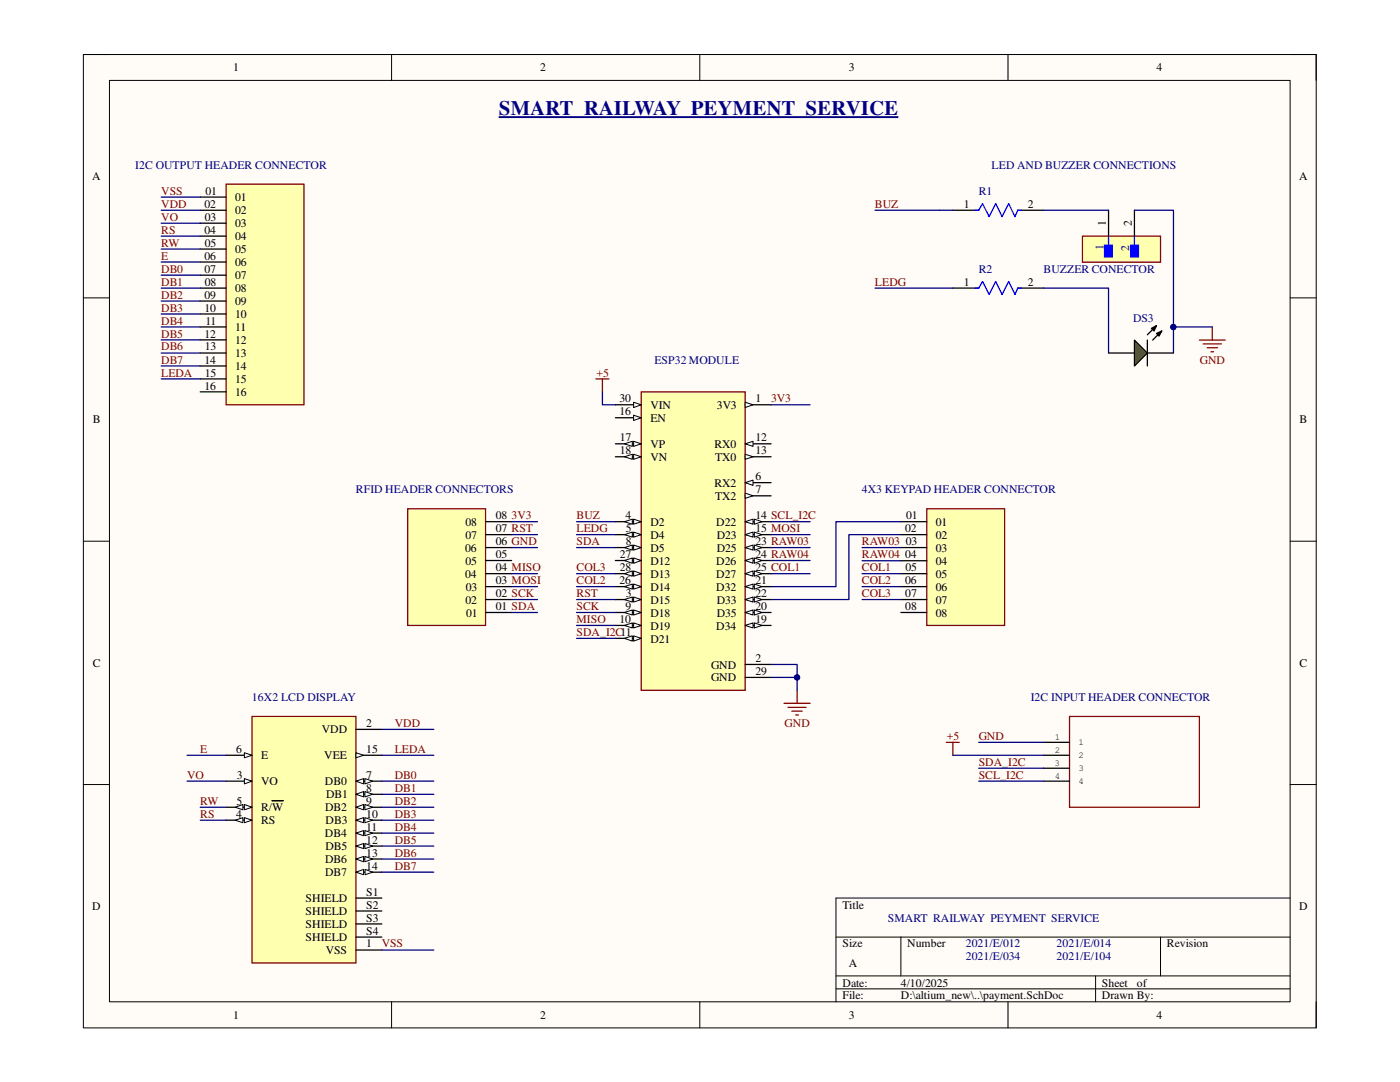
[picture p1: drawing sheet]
<svg xmlns="http://www.w3.org/2000/svg" width="279mm" height="216mm" viewBox="0 0 279 216" stroke-linecap="round" stroke-linejoin="round" font-family="sans-serif">
<path d="M16.6 10.9h246.1v194.2h-246.1z" fill-rule="evenodd" fill="#fffcf8"/>
<path d="M16.6 10.9h246.1v194.2h-246.1z" fill="none" stroke="#000" stroke-width=".2"/>
<path d="M21.8 16h235.7v183.9h-235.7z" fill-rule="evenodd" fill="#fffcf8"/>
<g fill="none" stroke="#000" stroke-width=".2">
<path d="M16.6 10.9h5.2M21.8 16h235.7v183.9h-235.7zM78.1 10.9v5.1M139.7 10.9v5.1M201.2 10.9v5.1M257.5 10.9h5.2v5.1M16.6 59.4h5.2M257.5 59.4h5.2M16.6 108h5.2M257.5 108h5.2M16.6 156.5h5.2M257.5 156.5h5.2"/>
<path d="M257.5 179.2h-90.7v20.7M78.1 199.9v5.2M139.7 199.9v5.2M166.8 187h90.7M166.8 194.7h90.7M166.8 197.3h90.7M179.8 187v7.7M201.2 199.9v5.2M218.7 194.7v5.2M231.6 187v7.7M262.7 199.9v5.2"/>
</g>
<path d="M221.2 70.4h5.2M229 70.4h5.2" fill="none" stroke="#000" stroke-width=".25"/>
<path d="M226.4 67.9l2.6 2.5-2.6 2.6z" fill="#00bf00"/>
<path d="M226.4 67.9l2.6 2.5-2.6 2.6zM229 67.9v5.1M229.8 65.5l1-.5-.5 1zM230.8 66.5l1.1-.5-.6 1.1zM230.8 65l-1.8 1.8M231.9 66l-1.9 1.9" fill="none" stroke="#000" stroke-width=".25"/>
<path d="M229.8 65.5l1-.5-.5 1zM230.8 66.5l1.1-.5-.6 1.1z" fill="#000"/>
<path d="M128 78.2h20.7v59.6h-20.7z" fill-rule="evenodd" fill="#ffffb0"/>
<path d="M128 78.2h20.7v59.6h-20.7z" fill="none" stroke="#800000" stroke-width=".25"/>
<path d="M122.8 80.8h5.2" fill="none" stroke="#000" stroke-width=".25"/>
<path d="M126.4 80.3l1.6 .5-1.6 .5z" fill="#f8fcff"/>
<path d="M126.4 80.3l1.6 .5-1.6 .5z" fill="none" stroke="#000" stroke-width=".2"/>
<path d="M122.8 83.4h5.2" fill="none" stroke="#000" stroke-width=".25"/>
<path d="M126.4 82.8l1.6 .6-1.6 .5z" fill="#f8fcff"/>
<path d="M126.4 82.8l1.6 .6-1.6 .5z" fill="none" stroke="#000" stroke-width=".2"/>
<path d="M122.8 88.6h5.2" fill="none" stroke="#000" stroke-width=".25"/>
<path d="M126.4 88.1l1.6 .5-1.6 .5z" fill="#f8fcff"/>
<path d="M126.4 88.1l1.6 .5-1.6 .5z" fill="none" stroke="#000" stroke-width=".2"/>
<path d="M124.6 88.6l1.6-.5v1z" fill="#f8fcff"/>
<path d="M124.6 88.6l1.6-.5v1z" fill="none" stroke="#000" stroke-width=".2"/>
<path d="M122.8 91.1h5.2" fill="none" stroke="#000" stroke-width=".25"/>
<path d="M126.4 90.6l1.6 .5-1.6 .6z" fill="#f8fcff"/>
<path d="M126.4 90.6l1.6 .5-1.6 .6z" fill="none" stroke="#000" stroke-width=".2"/>
<path d="M124.6 91.1l1.6-.5v1.1z" fill="#f8fcff"/>
<path d="M124.6 91.1l1.6-.5v1.1z" fill="none" stroke="#000" stroke-width=".2"/>
<path d="M122.8 104.1h5.2" fill="none" stroke="#000" stroke-width=".25"/>
<path d="M126.4 103.6l1.6 .5-1.6 .5z" fill="#f8fcff"/>
<path d="M126.4 103.6l1.6 .5-1.6 .5z" fill="none" stroke="#000" stroke-width=".2"/>
<path d="M124.6 104.1l1.6-.5v1z" fill="#f8fcff"/>
<path d="M124.6 104.1l1.6-.5v1z" fill="none" stroke="#000" stroke-width=".2"/>
<path d="M122.8 106.7h5.2" fill="none" stroke="#000" stroke-width=".25"/>
<path d="M126.4 106.2l1.6 .5-1.6 .5z" fill="#f8fcff"/>
<path d="M126.4 106.2l1.6 .5-1.6 .5z" fill="none" stroke="#000" stroke-width=".2"/>
<path d="M124.6 106.7l1.6-.5v1z" fill="#f8fcff"/>
<path d="M124.6 106.7l1.6-.5v1z" fill="none" stroke="#000" stroke-width=".2"/>
<path d="M122.8 109.3h5.2" fill="none" stroke="#000" stroke-width=".25"/>
<path d="M126.4 108.8l1.6 .5-1.6 .5z" fill="#f8fcff"/>
<path d="M126.4 108.8l1.6 .5-1.6 .5z" fill="none" stroke="#000" stroke-width=".2"/>
<path d="M124.6 109.3l1.6-.5v1z" fill="#f8fcff"/>
<path d="M124.6 109.3l1.6-.5v1z" fill="none" stroke="#000" stroke-width=".2"/>
<path d="M122.8 111.8h5.2" fill="none" stroke="#000" stroke-width=".25"/>
<path d="M126.4 111.3l1.6 .5-1.6 .6z" fill="#f8fcff"/>
<path d="M126.4 111.3l1.6 .5-1.6 .6z" fill="none" stroke="#000" stroke-width=".2"/>
<path d="M124.6 111.8l1.6-.5v1.1z" fill="#f8fcff"/>
<path d="M124.6 111.8l1.6-.5v1.1z" fill="none" stroke="#000" stroke-width=".2"/>
<path d="M122.8 114.5h5.2" fill="none" stroke="#000" stroke-width=".25"/>
<path d="M126.4 113.9l1.6 .6-1.6 .5z" fill="#f8fcff"/>
<path d="M126.4 113.9l1.6 .6-1.6 .5z" fill="none" stroke="#000" stroke-width=".2"/>
<path d="M124.6 114.5l1.6-.6v1.1z" fill="#f8fcff"/>
<path d="M124.6 114.5l1.6-.6v1.1z" fill="none" stroke="#000" stroke-width=".2"/>
<path d="M122.8 117.1h5.2" fill="none" stroke="#000" stroke-width=".25"/>
<path d="M126.4 116.5l1.6 .6-1.6 .5z" fill="#f8fcff"/>
<path d="M126.4 116.5l1.6 .6-1.6 .5z" fill="none" stroke="#000" stroke-width=".2"/>
<path d="M124.6 117.1l1.6-.6v1.1z" fill="#f8fcff"/>
<path d="M124.6 117.1l1.6-.6v1.1z" fill="none" stroke="#000" stroke-width=".2"/>
<path d="M122.8 119.6h5.2" fill="none" stroke="#000" stroke-width=".25"/>
<path d="M126.4 119.1l1.6 .5-1.6 .5z" fill="#f8fcff"/>
<path d="M126.4 119.1l1.6 .5-1.6 .5z" fill="none" stroke="#000" stroke-width=".2"/>
<path d="M124.6 119.6l1.6-.5v1z" fill="#f8fcff"/>
<path d="M124.6 119.6l1.6-.5v1z" fill="none" stroke="#000" stroke-width=".2"/>
<path d="M122.8 122.2h5.2" fill="none" stroke="#000" stroke-width=".25"/>
<path d="M126.4 121.7l1.6 .5-1.6 .5z" fill="#f8fcff"/>
<path d="M126.4 121.7l1.6 .5-1.6 .5z" fill="none" stroke="#000" stroke-width=".2"/>
<path d="M124.6 122.2l1.6-.5v1z" fill="#f8fcff"/>
<path d="M124.6 122.2l1.6-.5v1z" fill="none" stroke="#000" stroke-width=".2"/>
<path d="M122.8 124.8h5.2" fill="none" stroke="#000" stroke-width=".25"/>
<path d="M126.4 124.3l1.6 .5-1.6 .5z" fill="#f8fcff"/>
<path d="M126.4 124.3l1.6 .5-1.6 .5z" fill="none" stroke="#000" stroke-width=".2"/>
<path d="M124.6 124.8l1.6-.5v1z" fill="#f8fcff"/>
<path d="M124.6 124.8l1.6-.5v1z" fill="none" stroke="#000" stroke-width=".2"/>
<path d="M122.8 127.4h5.2" fill="none" stroke="#000" stroke-width=".25"/>
<path d="M126.4 126.9l1.6 .5-1.6 .5z" fill="#f8fcff"/>
<path d="M126.4 126.9l1.6 .5-1.6 .5z" fill="none" stroke="#000" stroke-width=".2"/>
<path d="M124.6 127.4l1.6-.5v1z" fill="#f8fcff"/>
<path d="M124.6 127.4l1.6-.5v1z" fill="none" stroke="#000" stroke-width=".2"/>
<path d="M148.7 80.8h5.2" fill="none" stroke="#000" stroke-width=".25"/>
<path d="M148.7 80.3l1.6 .5-1.6 .5z" fill="#f8fcff"/>
<path d="M148.7 80.3l1.6 .5-1.6 .5z" fill="none" stroke="#000" stroke-width=".2"/>
<path d="M148.7 88.6h5.2" fill="none" stroke="#000" stroke-width=".25"/>
<path d="M148.7 88.6l1.6-.5v1z" fill="#f8fcff"/>
<path d="M148.7 88.6l1.6-.5v1z" fill="none" stroke="#000" stroke-width=".2"/>
<path d="M148.7 91.1h5.2" fill="none" stroke="#000" stroke-width=".25"/>
<path d="M148.7 90.6l1.6 .5-1.6 .6z" fill="#f8fcff"/>
<path d="M148.7 90.6l1.6 .5-1.6 .6z" fill="none" stroke="#000" stroke-width=".2"/>
<path d="M148.7 96.3h5.2" fill="none" stroke="#000" stroke-width=".25"/>
<path d="M148.7 96.3l1.6-.5v1.1z" fill="#f8fcff"/>
<path d="M148.7 96.3l1.6-.5v1.1z" fill="none" stroke="#000" stroke-width=".2"/>
<path d="M148.7 98.9h5.2" fill="none" stroke="#000" stroke-width=".25"/>
<path d="M148.7 98.4l1.6 .5-1.6 .5z" fill="#f8fcff"/>
<path d="M148.7 98.4l1.6 .5-1.6 .5z" fill="none" stroke="#000" stroke-width=".2"/>
<path d="M148.7 104.1h5.2" fill="none" stroke="#000" stroke-width=".25"/>
<path d="M148.7 104.1l1.6-.5v1z" fill="#f8fcff"/>
<path d="M148.7 104.1l1.6-.5v1z" fill="none" stroke="#000" stroke-width=".2"/>
<path d="M150.5 103.6l1.6 .5-1.6 .5z" fill="#f8fcff"/>
<path d="M150.5 103.6l1.6 .5-1.6 .5z" fill="none" stroke="#000" stroke-width=".2"/>
<path d="M148.7 106.7h5.2" fill="none" stroke="#000" stroke-width=".25"/>
<path d="M148.7 106.7l1.6-.5v1z" fill="#f8fcff"/>
<path d="M148.7 106.7l1.6-.5v1z" fill="none" stroke="#000" stroke-width=".2"/>
<path d="M150.5 106.2l1.6 .5-1.6 .5z" fill="#f8fcff"/>
<path d="M150.5 106.2l1.6 .5-1.6 .5z" fill="none" stroke="#000" stroke-width=".2"/>
<path d="M148.7 109.3h5.2" fill="none" stroke="#000" stroke-width=".25"/>
<path d="M148.7 109.3l1.6-.5v1z" fill="#f8fcff"/>
<path d="M148.7 109.3l1.6-.5v1z" fill="none" stroke="#000" stroke-width=".2"/>
<path d="M150.5 108.8l1.6 .5-1.6 .5z" fill="#f8fcff"/>
<path d="M150.5 108.8l1.6 .5-1.6 .5z" fill="none" stroke="#000" stroke-width=".2"/>
<path d="M148.7 111.8h5.2" fill="none" stroke="#000" stroke-width=".25"/>
<path d="M148.7 111.8l1.6-.5v1.1z" fill="#f8fcff"/>
<path d="M148.7 111.8l1.6-.5v1.1z" fill="none" stroke="#000" stroke-width=".2"/>
<path d="M150.5 111.3l1.6 .5-1.6 .6z" fill="#f8fcff"/>
<path d="M150.5 111.3l1.6 .5-1.6 .6z" fill="none" stroke="#000" stroke-width=".2"/>
<path d="M148.7 114.5h5.2" fill="none" stroke="#000" stroke-width=".25"/>
<path d="M148.7 114.5l1.6-.6v1.1z" fill="#f8fcff"/>
<path d="M148.7 114.5l1.6-.6v1.1z" fill="none" stroke="#000" stroke-width=".2"/>
<path d="M150.5 113.9l1.6 .6-1.6 .5z" fill="#f8fcff"/>
<path d="M150.5 113.9l1.6 .6-1.6 .5z" fill="none" stroke="#000" stroke-width=".2"/>
<path d="M148.7 117.1h5.2" fill="none" stroke="#000" stroke-width=".25"/>
<path d="M148.7 117.1l1.6-.6v1.1z" fill="#f8fcff"/>
<path d="M148.7 117.1l1.6-.6v1.1z" fill="none" stroke="#000" stroke-width=".2"/>
<path d="M150.5 116.5l1.6 .6-1.6 .5z" fill="#f8fcff"/>
<path d="M150.5 116.5l1.6 .6-1.6 .5z" fill="none" stroke="#000" stroke-width=".2"/>
<path d="M148.7 119.6h5.2" fill="none" stroke="#000" stroke-width=".25"/>
<path d="M148.7 119.6l1.6-.5v1z" fill="#f8fcff"/>
<path d="M148.7 119.6l1.6-.5v1z" fill="none" stroke="#000" stroke-width=".2"/>
<path d="M150.5 119.1l1.6 .5-1.6 .5z" fill="#f8fcff"/>
<path d="M150.5 119.1l1.6 .5-1.6 .5z" fill="none" stroke="#000" stroke-width=".2"/>
<path d="M148.7 122.2h5.2" fill="none" stroke="#000" stroke-width=".25"/>
<path d="M148.7 122.2l1.6-.5v1z" fill="#f8fcff"/>
<path d="M148.7 122.2l1.6-.5v1z" fill="none" stroke="#000" stroke-width=".2"/>
<path d="M150.5 121.7l1.6 .5-1.6 .5z" fill="#f8fcff"/>
<path d="M150.5 121.7l1.6 .5-1.6 .5z" fill="none" stroke="#000" stroke-width=".2"/>
<path d="M148.7 124.8h5.2" fill="none" stroke="#000" stroke-width=".25"/>
<path d="M148.7 124.8l1.6-.5v1z" fill="#f8fcff"/>
<path d="M148.7 124.8l1.6-.5v1z" fill="none" stroke="#000" stroke-width=".2"/>
<path d="M150.5 124.3l1.6 .5-1.6 .5z" fill="#f8fcff"/>
<path d="M150.5 124.3l1.6 .5-1.6 .5z" fill="none" stroke="#000" stroke-width=".2"/>
<path d="M148.7 132.6h5.2M148.7 135.2h5.2" fill="none" stroke="#000" stroke-width=".25"/>
<path d="M50.3 143h20.7v49.2h-20.7z" fill-rule="evenodd" fill="#ffffb0"/>
<path d="M50.3 143h20.7v49.2h-20.7z" fill="none" stroke="#800000" stroke-width=".25"/>
<path d="M45.1 150.7h5.2" fill="none" stroke="#000" stroke-width=".25"/>
<path d="M48.8 150.2l1.5 .5-1.5 .5z" fill="#f8fcff"/>
<path d="M48.8 150.2l1.5 .5-1.5 .5z" fill="none" stroke="#000" stroke-width=".2"/>
<path d="M45.1 155.9h5.2" fill="none" stroke="#000" stroke-width=".25"/>
<path d="M48.8 155.4l1.5 .5-1.5 .5z" fill="#f8fcff"/>
<path d="M48.8 155.4l1.5 .5-1.5 .5z" fill="none" stroke="#000" stroke-width=".2"/>
<path d="M45.1 161.1h5.2" fill="none" stroke="#000" stroke-width=".25"/>
<path d="M48.8 160.5l1.5 .6-1.5 .5z" fill="#f8fcff"/>
<path d="M48.8 160.5l1.5 .6-1.5 .5z" fill="none" stroke="#000" stroke-width=".2"/>
<path d="M46.9 161.1l1.6-.6v1.1z" fill="#f8fcff"/>
<path d="M46.9 161.1l1.6-.6v1.1z" fill="none" stroke="#000" stroke-width=".2"/>
<path d="M54.3 159.8h2.2M45.1 163.7h5.2" fill="none" stroke="#000" stroke-width=".25"/>
<path d="M48.8 163.2l1.5 .5-1.5 .5z" fill="#f8fcff"/>
<path d="M48.8 163.2l1.5 .5-1.5 .5z" fill="none" stroke="#000" stroke-width=".2"/>
<path d="M46.9 163.7l1.6-.5v1z" fill="#f8fcff"/>
<path d="M46.9 163.7l1.6-.5v1z" fill="none" stroke="#000" stroke-width=".2"/>
<path d="M71 145.5h5.2M71 150.7h5.2" fill="none" stroke="#000" stroke-width=".25"/>
<path d="M71 150.2l1.6 .5-1.6 .5z" fill="#f8fcff"/>
<path d="M71 150.2l1.6 .5-1.6 .5z" fill="none" stroke="#000" stroke-width=".2"/>
<path d="M71 155.9h5.2" fill="none" stroke="#000" stroke-width=".25"/>
<path d="M71 155.9l1.6-.5v1z" fill="#f8fcff"/>
<path d="M71 155.9l1.6-.5v1z" fill="none" stroke="#000" stroke-width=".2"/>
<path d="M72.8 155.4l1.6 .5-1.6 .5z" fill="#f8fcff"/>
<path d="M72.8 155.4l1.6 .5-1.6 .5z" fill="none" stroke="#000" stroke-width=".2"/>
<path d="M71 158.5h5.2" fill="none" stroke="#000" stroke-width=".25"/>
<path d="M71 158.5l1.6-.6v1.1z" fill="#f8fcff"/>
<path d="M71 158.5l1.6-.6v1.1z" fill="none" stroke="#000" stroke-width=".2"/>
<path d="M72.8 157.9l1.6 .6-1.6 .5z" fill="#f8fcff"/>
<path d="M72.8 157.9l1.6 .6-1.6 .5z" fill="none" stroke="#000" stroke-width=".2"/>
<path d="M71 161.1h5.2" fill="none" stroke="#000" stroke-width=".25"/>
<path d="M71 161.1l1.6-.6v1.1z" fill="#f8fcff"/>
<path d="M71 161.1l1.6-.6v1.1z" fill="none" stroke="#000" stroke-width=".2"/>
<path d="M72.8 160.5l1.6 .6-1.6 .5z" fill="#f8fcff"/>
<path d="M72.8 160.5l1.6 .6-1.6 .5z" fill="none" stroke="#000" stroke-width=".2"/>
<path d="M71 163.7h5.2" fill="none" stroke="#000" stroke-width=".25"/>
<path d="M71 163.7l1.6-.5v1z" fill="#f8fcff"/>
<path d="M71 163.7l1.6-.5v1z" fill="none" stroke="#000" stroke-width=".2"/>
<path d="M72.8 163.2l1.6 .5-1.6 .5z" fill="#f8fcff"/>
<path d="M72.8 163.2l1.6 .5-1.6 .5z" fill="none" stroke="#000" stroke-width=".2"/>
<path d="M71 166.2h5.2" fill="none" stroke="#000" stroke-width=".25"/>
<path d="M71 166.2l1.6-.5v1.1z" fill="#f8fcff"/>
<path d="M71 166.2l1.6-.5v1.1z" fill="none" stroke="#000" stroke-width=".2"/>
<path d="M72.8 165.7l1.6 .5-1.6 .6z" fill="#f8fcff"/>
<path d="M72.8 165.7l1.6 .5-1.6 .6z" fill="none" stroke="#000" stroke-width=".2"/>
<path d="M71 168.8h5.2" fill="none" stroke="#000" stroke-width=".25"/>
<path d="M71 168.8l1.6-.5v1z" fill="#f8fcff"/>
<path d="M71 168.8l1.6-.5v1z" fill="none" stroke="#000" stroke-width=".2"/>
<path d="M72.8 168.3l1.6 .5-1.6 .5z" fill="#f8fcff"/>
<path d="M72.8 168.3l1.6 .5-1.6 .5z" fill="none" stroke="#000" stroke-width=".2"/>
<path d="M71 171.4h5.2" fill="none" stroke="#000" stroke-width=".25"/>
<path d="M71 171.4l1.6-.5v1.1z" fill="#f8fcff"/>
<path d="M71 171.4l1.6-.5v1.1z" fill="none" stroke="#000" stroke-width=".2"/>
<path d="M72.8 170.9l1.6 .5-1.6 .6z" fill="#f8fcff"/>
<path d="M72.8 170.9l1.6 .5-1.6 .6z" fill="none" stroke="#000" stroke-width=".2"/>
<path d="M71 174h5.2" fill="none" stroke="#000" stroke-width=".25"/>
<path d="M71 174l1.6-.5v1z" fill="#f8fcff"/>
<path d="M71 174l1.6-.5v1z" fill="none" stroke="#000" stroke-width=".2"/>
<path d="M72.9 173.5l1.5 .5-1.5 .5z" fill="#f8fcff"/>
<path d="M72.9 173.5l1.5 .5-1.5 .5z" fill="none" stroke="#000" stroke-width=".2"/>
<path d="M71 179.2h5.2M71 181.8h5.2M71 184.4h5.2M71 187h5.2M71 189.6h5.2" fill="none" stroke="#000" stroke-width=".25"/>
<path d="M185 101.5h15.5v23.3h-15.5z" fill-rule="evenodd" fill="#ffffb0"/>
<path d="M185 101.5h15.5v23.3h-15.5z" fill="none" stroke="#800000" stroke-width=".25"/>
<path d="M179.8 104.1h5.2M179.8 106.7h5.2M179.8 109.3h5.2M179.8 111.9h5.2M179.8 114.5h5.2M179.8 117.1h5.2M179.8 119.6h5.2M179.8 122.2h5.2" fill="none" stroke="#000" stroke-width=".25"/>
<path d="M45.1 36.7h15.6v44.1h-15.6z" fill-rule="evenodd" fill="#ffffb0"/>
<path d="M45.1 36.7h15.6v44.1h-15.6z" fill="none" stroke="#800000" stroke-width=".26"/>
<g fill="none" stroke="#000" stroke-width=".26">
<path d="M40 39.3h5.1M40 42h5.1M40 44.5h5.1M40 47.1h5.1M40 49.7h5.1M40 52.3h5.1M40 54.9h5.1M40 57.5h5.1M40 60.1h5.1M40 62.7h5.1M40 65.2h5.1M40 67.8h5.1"/>
<path d="M40 70.4h5.1M40 73h5.1M40 75.6h5.1M40 78.2h5.1"/>
</g>
<path d="M81.4 101.5h15.5v23.3h-15.5z" fill-rule="evenodd" fill="#ffffb0"/>
<g fill="none" stroke="#800000" stroke-width=".25">
<path d="M118.9 75.6h2.6M120.2 75.6v2.6M239.4 67.9h5.1M240.1 68.6h3.7M240.9 69.4h2.1M241.7 70.2h.5M241.9 65.2v2.7M81.4 101.5h15.5v23.3h-15.5zM159.1 137.8v2.5M156.5 140.3h5.2M157.3 141.1h3.6M158 141.9h2.1"/>
<path d="M158.8 142.7h.5M188.8 148.1h2.6M190.2 148.1v2.6M213.4 143h26v18.1h-26z"/>
</g>
<g fill="none" stroke="#000" stroke-width=".25">
<path d="M190.2 57.5h5.1M203.1 57.5h5.2M96.9 119.6h5.2M96.9 117.1h5.2M96.9 114.5h5.2M96.9 111.8h5.2M96.9 109.3h5.2M96.9 106.7h5.2M96.9 104.1h5.2M96.9 122.2h5.2M208.3 148.1h5.1M208.3 150.7h5.1"/>
<path d="M208.3 153.3h5.1M208.3 155.9h5.1"/>
</g>
<path d="M194.6 57.5h.7l.8-1.3 1.3 2.6 1.3-2.6 1.3 2.6 1.3-2.6 1.3 2.6 .5-1.3h.8" fill="none" stroke="#00f" stroke-width=".25"/>
<path d="M99.5 23.4h79.8" fill="none" stroke="#000080" stroke-width=".38"/>
<path d="M216 47.1h15.6v5.2h-15.6z" fill-rule="evenodd" fill="#ffffb0"/>
<path d="M216 47.1h15.6v5.2h-15.6z" fill="none" stroke="#800000" stroke-width=".25"/>
<path d="M220.4 48.9h1.6v2.4h-1.6z" fill-rule="evenodd" fill="#00f"/>
<path d="M220.4 48.9h1.6v2.4h-1.6zM221.2 47.1v1.8" fill="none" stroke="#00f" stroke-width=".25"/>
<path d="M225.6 48.9h1.6v2.4h-1.6z" fill-rule="evenodd" fill="#00f"/>
<path d="M194.6 42h.7l.8-1.4 1.3 2.6 1.3-2.6 1.3 2.6 1.3-2.6 1.3 2.6 .5-1.2h.8M225.6 48.9h1.6v2.4h-1.6zM226.4 47.1v1.8" fill="none" stroke="#00f" stroke-width=".25"/>
<path d="M190.2 42h5.1M203.1 42h5.2M221.2 42v5.1M226.4 42v5.1" fill="none" stroke="#000" stroke-width=".25"/>
<path d="M174.6 57.5h15.6M208.3 57.5h12.9v12.9M234.2 65.2h7.7M40 163.7h5.1M40 161.1h5.1" fill="none" stroke="#000080" stroke-width=".25"/>
<path d="M32.2 49.7h7.8M32.2 47.1h7.8" fill="none" stroke="#000080" stroke-width=".26"/>
<circle cx="234.2" cy="65.3" r=".53" fill="#000080"/>
<circle cx="234.2" cy="65.3" r=".53" fill="none" stroke="#000080" stroke-width=".2"/>
<path d="M115.1 127.4h7.7M153.9 132.6h5.2v5.2" fill="none" stroke="#000080" stroke-width=".25"/>
<circle cx="159.1" cy="135.2" r=".52" fill="#000080"/>
<circle cx="159.1" cy="135.2" r=".52" fill="none" stroke="#000080" stroke-width=".2"/>
<path d="M153.9 135.2h5.2" fill="none" stroke="#000080" stroke-width=".25"/>
<circle cx="159.1" cy="135.2" r=".52" fill="#000080"/>
<circle cx="159.1" cy="135.2" r=".52" fill="none" stroke="#000080" stroke-width=".2"/>
<g fill="none" stroke="#000080" stroke-width=".25">
<path d="M226.4 42h7.8v28.4M120.2 78.2v2.6h2.6M153.9 80.8h7.8M102.1 114.5h5.2M102.1 109.3h5.2M102.1 106.7h5.2M102.1 117.1h5.2M102.1 119.6h5.2M102.1 104.1h5.2M115.1 114.5h7.7M115.1 109.3h7.7M115.1 106.7h7.7"/>
<path d="M115.1 117.1h7.7M115.1 119.6h7.7M115.1 104.1h7.7M153.9 114.5h7.8M153.9 109.3h7.8M153.9 111.8h7.8M153.9 106.7h7.8M153.9 104.1h7.8M172 114.5h7.8M172 109.3h7.8M172 117.1h7.8M172 119.6h7.8"/>
<path d="M172 111.9h7.8M179.8 104.1h-13v13h-12.9M179.8 106.7h-10.4v12.9h-15.5M102.1 122.2h5.2M115.1 122.2h7.7M115.1 124.8h7.7M37.3 150.7h7.8M37.3 155.9h7.8M76.2 150.7h10.4M76.2 155.9h10.4M76.2 145.5h10.4M76.2 158.5h10.4"/>
<path d="M190.2 150.7h18.1M195.3 148.1h13M195.3 153.3h13M195.3 155.9h13M76.2 161.1h10.4M76.2 163.7h10.4M76.2 166.2h10.4M76.2 168.8h10.4M76.2 171.4h10.4M76.2 174h10.4M76.2 189.6h10.4"/>
</g>
<g fill="none" stroke="#000080" stroke-width=".26">
<path d="M32.2 39.3h7.8M32.2 57.5h7.8M32.2 54.9h7.8M32.2 52.3h7.8M32.2 42h7.8M32.2 44.5h7.8M32.2 75.6h7.8M32.2 73h7.8M32.2 70.4h7.8M32.2 67.8h7.8M32.2 65.2h7.8M32.2 62.7h7.8"/>
<path d="M32.2 60.1h7.8"/>
</g>
<circle cx="234.2" cy="65.3" r=".53" fill="#000080"/>
<circle cx="234.2" cy="65.3" r=".53" fill="none" stroke="#000080" stroke-width=".2"/>
<path d="M174.6 42h15.6M208.3 42h12.9" fill="none" stroke="#000080" stroke-width=".25"/>
<text font-size="4.2" fill="#000080" x="99.5" y="22.9">SMART RAILWAY PEYMENT SERVICE</text>
<g font-size="2.3">
<text x="46.5" y="14.3">1</text>
<text x="107.8" y="14.3">2</text>
<text x="169.4" y="14.3">3</text>
<text x="230.8" y="14.3">4</text>
<text x="18.4" y="35.9">A</text>
<text x="259.2" y="35.9">A</text>
<text x="40.8" y="41.4">02</text>
<text x="41" y="38.9">01</text>
<text x="46.9" y="40.2">01</text>
<text x="192.4" y="41.4">1</text>
<text x="205.1" y="41.4">2</text>
<text x="40.8" y="46.7">04</text>
<text x="40.9" y="44.1">03</text>
<text x="46.9" y="42.8">02</text>
<text x="46.9" y="45.3">03</text>
<text x="46.9" y="47.9">04</text>
<text x="220.7" y="45.1" transform="rotate(-90 220.7 45.1)">1</text>
<text x="225.9" y="45.1" transform="rotate(-90 225.9 45.1)">2</text>
<text x="40.8" y="51.8">06</text>
<text x="40.9" y="49.2">05</text>
<text x="46.9" y="50.5">05</text>
<text x="46.9" y="53.1">06</text>
<text x="40.8" y="54.4">07</text>
<text x="40.8" y="59.6">09</text>
<text x="40.9" y="57">08</text>
<text x="46.9" y="55.7">07</text>
<text x="46.9" y="58.3">08</text>
<text x="192.4" y="57">1</text>
<text x="205.1" y="57">2</text>
<text x="40.8" y="62.2">10</text>
<text x="41" y="64.8">11</text>
<text x="46.9" y="60.9">09</text>
<text x="46.9" y="63.5">10</text>
<text x="40.8" y="67.4">12</text>
<text x="40.9" y="69.9">13</text>
<text x="46.9" y="66.1">11</text>
<text x="46.9" y="68.7">12</text>
<text x="46.9" y="71.2">13</text>
<text x="40.8" y="72.6">14</text>
<text x="40.8" y="77.7">16</text>
<text x="40.9" y="75.1">15</text>
<text x="46.9" y="73.8">14</text>
<text x="46.9" y="76.4">15</text>
<text x="46.9" y="79">16</text>
<text x="123.7" y="80.3">30</text>
<text x="123.7" y="82.9">16</text>
<text x="129.8" y="81.6">VIN</text>
<text x="143" y="81.6">3V3</text>
<text x="150.8" y="80.3">1</text>
<text x="18.5" y="84.5">B</text>
<text x="123.7" y="88.1">17</text>
<text x="129.8" y="84.2">EN</text>
<text x="129.8" y="89.4">VP</text>
<text x="142.6" y="89.4">RX0</text>
<text x="150.8" y="88.1">12</text>
<text x="259.3" y="84.5">B</text>
<text x="123.7" y="90.7">18</text>
<text x="129.8" y="91.9">VN</text>
<text x="142.7" y="91.9">TX0</text>
<text x="150.8" y="95.8">6</text>
<text x="150.8" y="90.7">13</text>
<text x="142.6" y="97.2">RX2</text>
<text x="142.7" y="99.7">TX2</text>
<text x="150.8" y="98.4">7</text>
<text x="92.9" y="107.5">07</text>
<text x="92.9" y="104.9">08</text>
<text x="99" y="106.2">07 RST</text>
<text x="99" y="103.6">08</text>
<text x="124.8" y="103.6">4</text>
<text x="124.9" y="106.2">5</text>
<text x="129.8" y="104.9">D2</text>
<text x="129.8" y="107.5">D4</text>
<text x="143" y="104.9">D22</text>
<text x="143" y="107.5">D23</text>
<text x="150.8" y="106.2">15 MOSI</text>
<text x="150.8" y="103.6">14 SCL_I2C</text>
<text x="180.6" y="106.2">02</text>
<text x="180.8" y="103.6">01</text>
<text x="186.8" y="104.9">01</text>
<text x="186.8" y="107.5">02</text>
<text x="92.8" y="110.1">06</text>
<text x="92.9" y="112.7">05</text>
<text x="99" y="111.4">05</text>
<text x="99" y="114">04 MISO</text>
<text x="99" y="108.8">06 GND</text>
<text x="123.7" y="111.4">27</text>
<text x="123.7" y="114">28</text>
<text x="124.9" y="108.8">8</text>
<text x="129.8" y="110.1">D5</text>
<text x="129.8" y="112.7">D12</text>
<text x="143" y="112.7">D26</text>
<text x="143" y="110.1">D25</text>
<text x="150.8" y="108.8">23 RAW03</text>
<text x="150.8" y="111.4">24 RAW04</text>
<text x="150.8" y="114">25 COL1</text>
<text x="180.6" y="111.4">04</text>
<text x="180.7" y="114">05</text>
<text x="180.8" y="108.8">03</text>
<text x="186.8" y="110.1">03</text>
<text x="186.8" y="112.7">04</text>
<text x="92.8" y="115.3">04</text>
<text x="93" y="117.9">03</text>
<text x="99" y="119.2">02 SCK</text>
<text x="99" y="116.5">03 MOSI</text>
<text x="123.7" y="116.5">26</text>
<text x="124.9" y="119.2">3</text>
<text x="129.8" y="115.3">D13</text>
<text x="129.8" y="117.9">D14</text>
<text x="143" y="115.3">D27</text>
<text x="143" y="117.9">D32</text>
<text x="150.8" y="119.2">22</text>
<text x="150.8" y="116.5">21</text>
<text x="180.6" y="116.5">06</text>
<text x="180.7" y="119.2">07</text>
<text x="186.8" y="115.3">05</text>
<text x="186.8" y="117.9">06</text>
<text x="92.9" y="120.4">02</text>
<text x="93" y="123">01</text>
<text x="99" y="121.8">01 SDA</text>
<text x="123.7" y="124.3">10</text>
<text x="124.8" y="121.8">9</text>
<text x="129.8" y="120.4">D15</text>
<text x="129.8" y="123">D18</text>
<text x="129.8" y="125.6">D19</text>
<text x="143" y="125.6">D34</text>
<text x="143" y="120.4">D33</text>
<text x="143" y="123">D35</text>
<text x="150.8" y="121.8">20</text>
<text x="150.8" y="124.3">19</text>
<text x="180.7" y="121.8">08</text>
<text x="186.8" y="120.4">07</text>
<text x="186.8" y="123">08</text>
<text x="129.8" y="128.2">D21</text>
<text x="18.5" y="133.1">C</text>
<text x="141.9" y="133.4">GND</text>
<text x="141.9" y="136">GND</text>
<text x="150.8" y="132.1">2</text>
<text x="150.8" y="134.7">29</text>
<text x="259.3" y="133.1">C</text>
<text x="64.2" y="146.3">VDD</text>
<text x="73.1" y="145">2</text>
<text x="47.2" y="150.2">6</text>
<text x="47.2" y="155.4">3</text>
<text x="52.1" y="151.5">E</text>
<text x="64.7" y="151.5">VEE</text>
<text x="73.1" y="150.2">15</text>
<text x="73.1" y="155.4">7</text>
<text x="47.2" y="160.6">5</text>
<text x="52.1" y="156.7">VO</text>
<text x="52.1" y="161.9">R/W</text>
<text x="64.9" y="156.7">DB0</text>
<text x="64.9" y="161.9">DB2</text>
<text x="65.1" y="159.3">DB1</text>
<text x="73.1" y="158">8</text>
<text x="73.1" y="160.6">9</text>
<text x="47.2" y="163.2">4</text>
<text x="52.1" y="164.5">RS</text>
<text x="64.9" y="167">DB4</text>
<text x="65" y="164.5">DB3</text>
<text x="73.1" y="163.2">10</text>
<text x="73.1" y="165.8">11</text>
<text x="64.9" y="172.3">DB6</text>
<text x="64.9" y="169.7">DB5</text>
<text x="73.1" y="168.4">12</text>
<text x="73.1" y="170.9">13</text>
<text x="73.1" y="173.5">14</text>
<text x="64.9" y="174.8">DB7</text>
<text x="73.1" y="178.7">S1</text>
<text x="18.4" y="181.6">D</text>
<text x="61" y="180">SHIELD</text>
<text x="61" y="182.6">SHIELD</text>
<text x="61" y="185.2">SHIELD</text>
<text x="73.1" y="181.3">S2</text>
<text x="73.1" y="183.9">S3</text>
<text x="168.1" y="181.3">Title</text>
<text x="259.2" y="181.6">D</text>
<text x="61" y="187.8">SHIELD</text>
<text x="65" y="190.4">VSS</text>
<text x="73.1" y="186.5">S4</text>
<text x="73.1" y="189.1">1</text>
<text x="168.1" y="189.1">Size</text>
<text x="181.1" y="189.1">Number</text>
<text x="232.9" y="189.1">Revision</text>
<text x="168.1" y="196.8">Date:</text>
<text x="169.4" y="193">A</text>
<text x="179.8" y="196.8">4/10/2025</text>
<text x="219.9" y="196.8">Sheet</text>
<text x="226.9" y="196.8">of</text>
<text x="46.5" y="203.3">1</text>
<text x="107.8" y="203.3">2</text>
<text x="168.1" y="199.4">File:</text>
<text x="169.4" y="203.3">3</text>
<text x="179.8" y="199.4">D:\altium_new\..\payment.SchDoc</text>
<text x="219.9" y="199.4">Drawn By:</text>
<text x="230.8" y="203.3">4</text>
</g>
<g font-size="2.3" fill="#000080">
<text x="27" y="33.7">I2C OUTPUT HEADER CONNECTOR</text>
<text x="197.9" y="33.7">LED AND BUZZER CONNECTIONS</text>
<text x="195.3" y="38.9">R1</text>
<text x="220.2" y="49.8" transform="rotate(-90 220.2 49.8)">1</text>
<text x="225.4" y="50" transform="rotate(-90 225.4 50)">2</text>
<text x="195.3" y="54.4">R2</text>
<text x="208.3" y="54.4">BUZZER CONECTOR</text>
<text x="226.1" y="64.3">DS3</text>
<text x="130.6" y="72.6">ESP32 MODULE</text>
<text x="71" y="98.4">RFID HEADER CONNECTORS</text>
<text x="172" y="98.4">4X3 KEYPAD HEADER CONNECTOR</text>
<text x="50.3" y="139.9">16X2 LCD DISPLAY</text>
<text x="205.7" y="139.9">I2C INPUT HEADER CONNECTOR</text>
<text x="177.2" y="183.9">SMART RAILWAY PEYMENT SERVICE</text>
<text x="192.7" y="189.1">2021/E/012</text>
<text x="192.7" y="191.6">2021/E/034</text>
<text x="210.9" y="189.1">2021/E/014</text>
<text x="210.9" y="191.6">2021/E/104</text>
</g>
<g font-size="2.3" fill="#800000">
<text x="32.2" y="38.9">VSS</text>
<text x="32.2" y="41.4">VDD</text>
<text x="174.6" y="41.4">BUZ</text>
<text x="32.2" y="46.7">RS</text>
<text x="32.2" y="44.1">VO</text>
<text x="32.2" y="49.2">RW</text>
<text x="32.2" y="51.8">E</text>
<text x="32.2" y="54.4">DB0</text>
<text x="32.2" y="57">DB1</text>
<text x="32.2" y="59.6">DB2</text>
<text x="174.6" y="57">LEDG</text>
<text x="32.2" y="62.2">DB3</text>
<text x="32.2" y="64.8">DB4</text>
<text x="32.2" y="67.4">DB5</text>
<text x="32.2" y="69.9">DB6</text>
<text x="32.2" y="72.6">DB7</text>
<text x="32.2" y="75.1">LEDA</text>
<text x="119" y="75.1">+5</text>
<text x="239.4" y="72.6">GND</text>
<text x="153.9" y="80.3">3V3</text>
<text x="102.1" y="103.6">3V3</text>
<text x="115.1" y="103.6">BUZ</text>
<text x="115.1" y="106.2">LEDG</text>
<text x="115.1" y="108.8">SDA</text>
<text x="115.1" y="114">COL3</text>
<text x="172" y="108.8">RAW03</text>
<text x="172" y="114">COL1</text>
<text x="172" y="111.4">RAW04</text>
<text x="115.1" y="116.5">COL2</text>
<text x="115.1" y="119.2">RST</text>
<text x="172" y="119.2">COL3</text>
<text x="172" y="116.5">COL2</text>
<text x="115.1" y="121.8">SCK</text>
<text x="115.1" y="124.3">MISO</text>
<text x="115.1" y="126.9">SDA_I2C11</text>
<text x="78.8" y="145">VDD</text>
<text x="156.6" y="145">GND</text>
<text x="189" y="147.7">+5</text>
<text x="195.3" y="147.7">GND</text>
<text x="37.3" y="155.4">VO</text>
<text x="40" y="150.2">E</text>
<text x="78.8" y="155.4">DB0</text>
<text x="78.8" y="150.2">LEDA</text>
<text x="195.3" y="152.8">SDA_I2C</text>
<text x="195.3" y="155.4">SCL_I2C</text>
<text x="40" y="160.6">RW</text>
<text x="78.8" y="160.6">DB2</text>
<text x="78.8" y="158">DB1</text>
<text x="40" y="163.2">RS</text>
<text x="78.8" y="165.8">DB4</text>
<text x="78.8" y="163.2">DB3</text>
<text x="78.8" y="173.5">DB7</text>
<text x="78.8" y="170.9">DB6</text>
<text x="78.8" y="168.4">DB5</text>
<text x="76.2" y="189.1">VSS</text>
</g>
<g font-size="1.8">
<text x="210.5" y="147.6">1</text>
<text x="215.3" y="148.6">1</text>
<text x="210.5" y="152.8">3</text>
<text x="210.5" y="150.2">2</text>
<text x="210.5" y="155.4">4</text>
<text x="215.3" y="151.2">2</text>
<text x="215.3" y="153.8">3</text>
<text x="215.3" y="156.4">4</text>
</g>
</svg>
